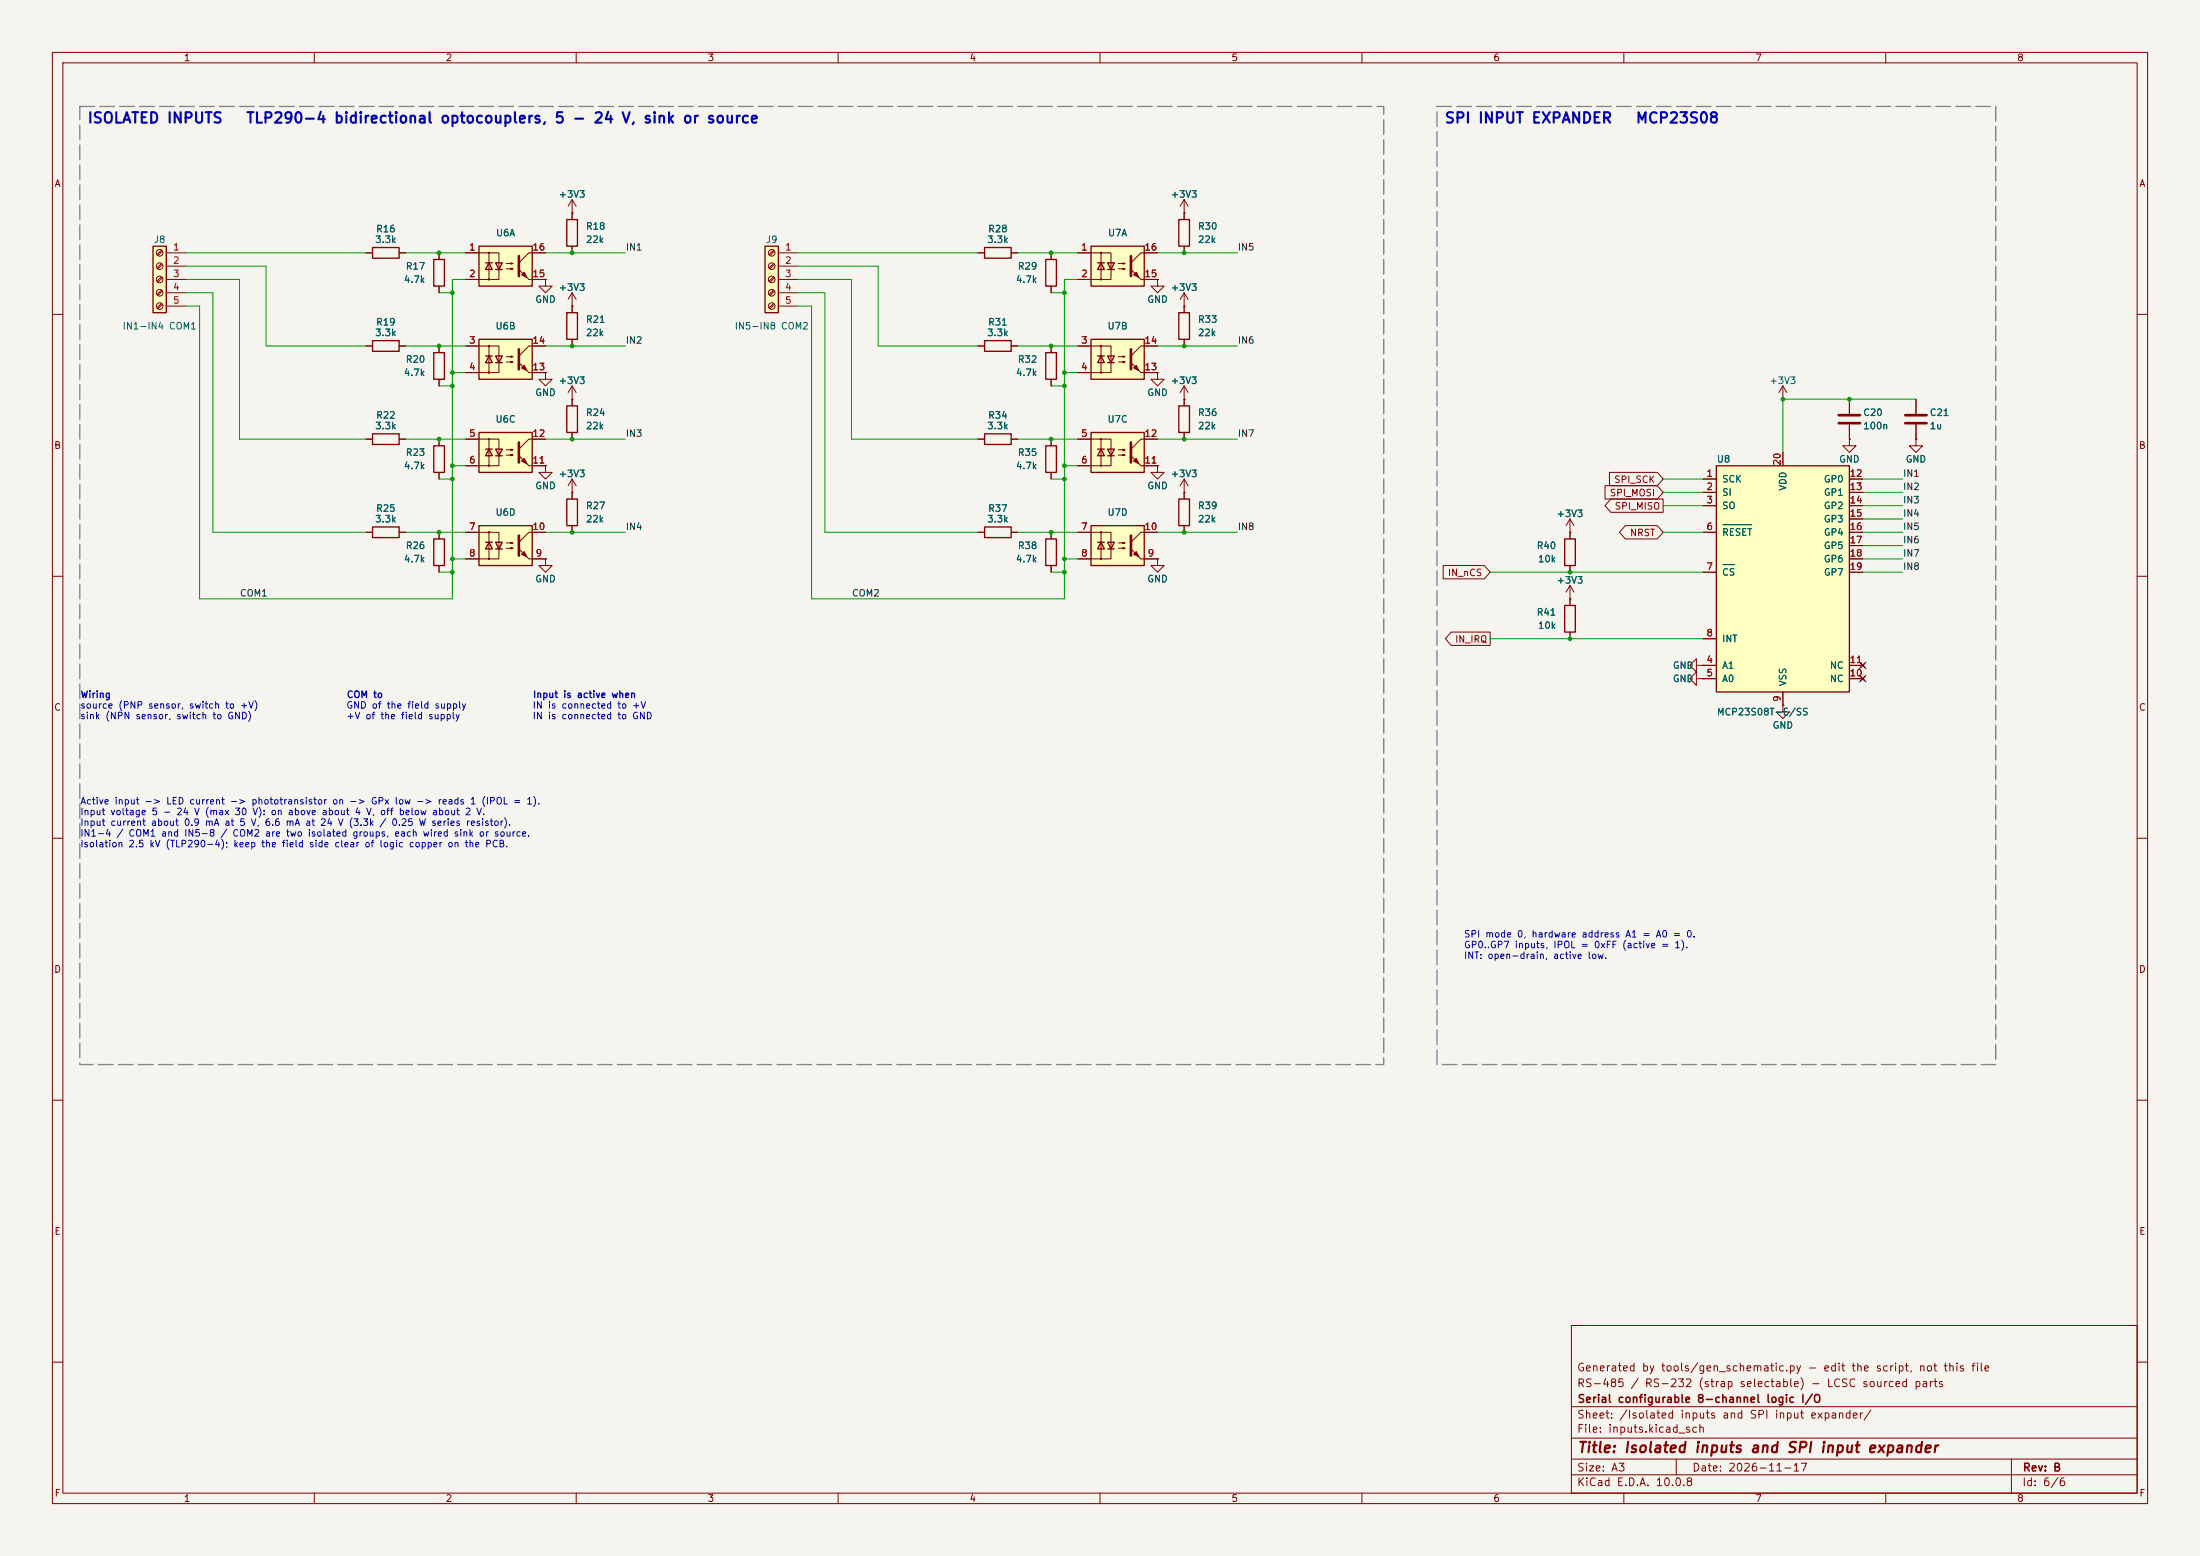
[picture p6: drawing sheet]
<svg xmlns="http://www.w3.org/2000/svg" width="420mm" height="297mm" viewBox="0 0 420 297" stroke-linecap="round" stroke-linejoin="round" font-family="sans-serif">
<path d="M0 0h420v297h-420z" fill="#f5f4ef" stroke="#f5f4ef" stroke-width=".19"/>
<g fill="none" stroke="#840000" stroke-width=".19">
<path d="M10 10h400v277h-400zM12 12h396v273h-396zM60 10v2M110 10v2M160 10v2M210 10v2M260 10v2M310 10v2M360 10v2M10 60h2M408 60h2M10 110h2"/>
<path d="M408 110h2M10 160h2M408 160h2M10 210h2M408 210h2M300 253h108v32h-108zM10 260h2M300 278.5h108M300 274.5h108M300 268.5h108M320 278.5v3M384 278.5v6.5"/>
<path d="M408 260h2M60 285v2M110 285v2M160 285v2M210 285v2M260 285v2M300 281.5h108M310 285v2M360 285v2"/>
</g>
<path d="M146 47h2.6v12.7h-2.6z" fill="#ffffc2"/>
<path d="M146 47h2.6v12.7h-2.6zM82.8 67.3h2v5.1h-2zM108.2 77.5h2v5.1h-2zM199.6 67.3h2.1v5.1h-2.1zM199.6 102.9h2.1v5.1h-2.1z" fill="none" stroke="#840000" stroke-width=".25"/>
<g fill="none" stroke="#840000" stroke-width=".19">
<path d="M147.7 47.8l-.9 .8M147.7 50.3l-.9 .8M147.7 52.8l-.9 .9M147.7 55.4l-.9 .8M147.7 57.9l-.9 .9M147.9 47.9l-.9 .9M147.9 50.5l-.9 .8M147.9 53l-.9 .8M147.9 55.5l-.9 .9M147.9 58.1l-.9 .8M148.6 48.3h3.8M148.6 50.8h3.8"/>
<path d="M148.6 53.3h3.8M148.6 55.9h3.8M148.6 58.4h3.8M83.8 66v1.3M83.8 72.4v1.3M109.2 76.2h.1M109.2 73.7l-.7 1.2M109.2 73.7l.8 1.2M109.2 73.7v3.8M200.7 66v1.3M200.7 72.4v1.3M109.2 94h.1"/>
<path d="M109.2 82.6v1.2M109.2 91.4v2.6M109.2 91.4l-.7 1.3M109.2 91.4l.8 1.3M200.7 101.6v1.3M200.7 108v1.2"/>
<circle cx="147.3" cy="48.3" r=".63"/>
<circle cx="147.3" cy="53.3" r=".63"/>
<circle cx="147.3" cy="50.8" r=".63"/>
<circle cx="147.3" cy="55.9" r=".63"/>
<circle cx="147.3" cy="58.4" r=".63"/>
</g>
<path d="M91.4 64.8h10.2v7.6h-10.2z" fill="#ffffc2"/>
<path d="M91.4 64.8h10.2v7.6h-10.2zM92.7 67.9h1.3M93.3 67.9l.7 1.3h-1.3zM94.6 67.9h1.3l-.7 1.3zM94.6 69.2h1.3" fill="none" stroke="#840000" stroke-width=".25"/>
<g fill="none" stroke="#840000" stroke-width=".19">
<path d="M88.9 66h6.3v5.1h-6.3M93.3 66v5.1M96.6 68.1h1.3l-.4 .1v-.3l.4 .2M96.6 69.1h1.3l-.4 .1v-.2l.4 .1M101 71.1h3.1M104.1 66h-3.1l-1.9 1.9"/>
<circle cx="93.3" cy="66" r=".13"/>
<circle cx="93.3" cy="71.1" r=".13"/>
</g>
<path d="M99.1 66.7v3.8" fill="none" stroke="#840000" stroke-width=".51"/>
<g fill="#840000" stroke="#840000" stroke-width=".19">
<path d="M100.1 69.7l.5 1-1-.5z"/>
<path d="M99.1 69.2l1.9 1.9z"/>
</g>
<path d="M91.4 82.6h10.2v7.6h-10.2z" fill="#ffffc2"/>
<path d="M71.1 47.2h5.1v2.1h-5.1zM82.8 49.5h2v5.1h-2zM91.4 82.6h10.2v7.6h-10.2zM92.7 85.7h1.3M93.3 85.7l.7 1.3h-1.3zM94.6 85.7h1.3l-.7 1.3zM94.6 87h1.3" fill="none" stroke="#840000" stroke-width=".25"/>
<g fill="none" stroke="#840000" stroke-width=".19">
<path d="M226.1 38.1l-.8 1.3M226.1 38.1l.7 1.3M226.1 38.1v2.5M69.8 48.3h1.3M76.2 48.3h1.3M83.8 48.3v1.2M83.8 54.6v1.3M226.1 40.6h.1M88.9 83.8h6.3v5.1h-6.3M93.3 83.8v5.1M96.6 85.9h1.3l-.4 .1v-.3l.4 .2M96.6 86.9h1.3l-.4 .1v-.3l.4 .2"/>
<path d="M101 88.9h3.1M104.1 83.8h-3.1l-1.9 1.9"/>
<circle cx="93.3" cy="83.8" r=".13"/>
<circle cx="93.3" cy="88.9" r=".13"/>
</g>
<path d="M99.1 84.5v3.8" fill="none" stroke="#840000" stroke-width=".51"/>
<g fill="#840000" stroke="#840000" stroke-width=".19">
<path d="M100.1 87.5l.5 1-1-.5z"/>
<path d="M99.1 87l1.9 1.9z"/>
</g>
<path d="M91.4 47h10.2v7.6h-10.2z" fill="#ffffc2"/>
<path d="M91.4 47h10.2v7.6h-10.2zM92.7 50.2h1.3M93.3 50.2l.7 1.2h-1.3zM94.6 50.2h1.3l-.7 1.2zM94.6 51.4h1.3M71.1 65h5.1v2.1h-5.1z" fill="none" stroke="#840000" stroke-width=".25"/>
<g fill="none" stroke="#840000" stroke-width=".19">
<path d="M88.9 48.3h6.3v5h-6.3M93.3 48.3v5M96.6 50.3h1.3l-.4 .1v-.2l.4 .1M96.6 51.3h1.3l-.4 .1v-.2l.4 .1M101 53.3h3.1M104.1 53.3v1.3h1.3l-1.3 1.3-1.2-1.3h1.2M104.1 53.3h.1M104.1 48.3h-3.1l-1.9 1.9M69.8 66h1.3M76.2 66h1.3"/>
<circle cx="93.3" cy="48.3" r=".13"/>
<circle cx="93.3" cy="53.3" r=".13"/>
</g>
<path d="M99.1 48.9v3.8" fill="none" stroke="#840000" stroke-width=".51"/>
<g fill="#840000" stroke="#840000" stroke-width=".19">
<path d="M100.1 51.9l.5 1.1-1-.5z"/>
<path d="M99.1 51.4l1.9 1.9z"/>
</g>
<path d="M29.2 47h2.5v12.7h-2.5z" fill="#ffffc2"/>
<path d="M29.2 47h2.5v12.7h-2.5zM108.2 59.7h2v5.1h-2zM108.2 41.9h2v5.1h-2zM199.6 49.5h2.1v5.1h-2.1zM108.2 95.3h2v5h-2zM188 100.6h5v2h-5z" fill="none" stroke="#840000" stroke-width=".25"/>
<g fill="none" stroke="#840000" stroke-width=".19">
<path d="M109.2 38.1v3.8M109.2 38.1l-.7 1.3M109.2 38.1l.8 1.3M30.8 47.8l-.8 .8M30.8 50.3l-.8 .8M30.8 52.8l-.8 .9M30.8 55.4l-.8 .8M30.8 57.9l-.8 .9M31 47.9l-.9 .9M31 50.5l-.9 .8M31 53l-.9 .8M31 55.5l-.9 .9"/>
<path d="M31 58.1l-.9 .8M31.7 48.3h3.9M31.7 50.8h3.9M31.7 53.3h3.9M31.7 55.9h3.9M31.7 58.4h3.9M109.2 58.4h.1M109.2 40.6h.1M109.2 55.9l-.7 1.3M109.2 55.9l.8 1.3M109.2 47v1.3M109.2 55.9v3.8"/>
<path d="M200.7 48.3v1.2M200.7 54.6v1.3M109.2 64.8v1.2M109.2 94v1.3M109.2 100.3v1.3M186.7 101.6h1.3M193 101.6h1.3M221 106.7v1.3h1.2l-1.2 1.2-1.3-1.2h1.3M221 106.7h.1"/>
<circle cx="30.5" cy="50.8" r=".63"/>
<circle cx="30.5" cy="55.9" r=".63"/>
<circle cx="30.5" cy="58.4" r=".63"/>
<circle cx="30.5" cy="53.3" r=".63"/>
<circle cx="30.5" cy="48.3" r=".63"/>
</g>
<path d="M91.4 100.3h10.2v7.7h-10.2z" fill="#ffffc2"/>
<path d="M71.1 82.8h5.1v2h-5.1zM82.8 85.1h2v5.1h-2zM225 95.3h2.1v5h-2.1zM71.1 100.6h5.1v2h-5.1zM82.8 102.9h2v5.1h-2zM91.4 100.3h10.2v7.7h-10.2zM92.7 103.5h1.3M93.3 103.5l.7 1.3h-1.3zM94.6 103.5h1.3l-.7 1.3zM94.6 104.8h1.3" fill="none" stroke="#840000" stroke-width=".25"/>
<g fill="none" stroke="#840000" stroke-width=".19">
<path d="M104.1 71.1v1.3h1.3l-1.3 1.3-1.2-1.3h1.2M104.1 71.1h.1M340.4 76.2h.1M340.4 73.7l-.8 1.2M340.4 73.7l.7 1.2M340.4 73.7v2.5M365.8 76.2v2.8M69.8 83.8h1.3M76.2 83.8h1.3M83.8 83.8v1.3M83.8 90.2v1.2M104.1 88.9v1.3h1.3l-1.3 1.2-1.2-1.2h1.2"/>
<path d="M104.1 88.9h.1M226.1 94v1.3M365.8 83.8v1.3h1.2l-1.2 1.3-1.3-1.3h1.3M365.8 83.8h.1M365.8 81v2.8M69.8 101.6h1.3M76.2 101.6h1.3M83.8 101.6v1.3M83.8 108v1.2M88.9 101.6h6.3v5.1h-6.3M93.3 101.6v5.1M96.6 103.6h1.3l-.4 .2v-.3l.4 .1"/>
<path d="M96.6 104.6h1.3l-.4 .2v-.3l.4 .1M101 106.7h3.1M104.1 106.7v1.3h1.3l-1.3 1.2-1.2-1.2h1.2M104.1 106.7h.1M104.1 101.6h-3.1l-1.9 1.9M226.1 100.3v1.3"/>
<circle cx="93.3" cy="106.7" r=".13"/>
<circle cx="93.3" cy="101.6" r=".13"/>
</g>
<path d="M363.7 79.2h4.1M363.7 80.8h4.1M99.1 102.2v3.8" fill="none" stroke="#840000" stroke-width=".51"/>
<g fill="#840000" stroke="#840000" stroke-width=".19">
<path d="M99.6 105.8l.5-.5 .5 1z"/>
<path d="M99.1 104.8l1.9 1.9z"/>
</g>
<path d="M327.7 88.9h25.4v43.2h-25.4z" fill="#ffffc2"/>
<path d="M225 41.9h2.1v5.1h-2.1zM327.7 88.9h25.4v43.2h-25.4zM298.7 115.6h2v5.1h-2zM298.7 102.9h2v5.1h-2z" fill="none" stroke="#840000" stroke-width=".25"/>
<g fill="none" stroke="#840000" stroke-width=".19">
<path d="M226.1 40.6v1.3M226.1 47v1.3M299.7 99.1l-.7 1.2M299.7 99.1l.8 1.2M299.7 99.1v3.8M325.1 91.4h2.6M325.1 94h2.6M325.1 96.5h2.6M340.4 86.4v2.5M353.1 91.4h2.5M353.1 94h2.5M353.1 96.5h2.5"/>
<path d="M353.1 99.1h2.5M299.7 101.6h.1M299.7 114.3h.1M299.7 108v1.2M299.7 111.8v3.8M299.7 111.8l-.7 1.2M299.7 111.8l.8 1.2M325.1 101.6h2.6M325.1 109.2h2.6M353.1 101.6h2.5M353.1 109.2h2.5M353.1 104.1h2.5"/>
<path d="M353.1 106.7h2.5M299.7 120.7v1.2M323.8 129.5v-1.2l-1.2 1.2 1.2 1.3v-1.3h1.3M325.1 129.5h.1M325.1 127h2.6M325.1 129.5h2.6M325.1 121.9h2.6M340.4 134.6v1.3h1.2l-1.2 1.3-1.3-1.3h1.3M340.4 134.6h.1M340.4 132.1v2.5M353.1 127h2.5M353.1 129.5h2.5"/>
<path d="M355.2 129.2l.8 .7M355.2 126.6l.8 .8M356 129.2l-.8 .7M356 126.6l-.8 .8"/>
</g>
<path d="M328.9 100.2h5.5M328.9 107.8h2.2" fill="none" stroke="#006464" stroke-width=".19"/>
<path d="M208.3 47h10.1v7.6h-10.1z" fill="#ffffc2"/>
<path d="M208.3 47h10.1v7.6h-10.1zM209.5 50.2h1.3M210.2 50.2l.6 1.2h-1.3zM211.5 50.2h1.2l-.6 1.2zM211.5 51.4h1.2M225 77.5h2.1v5.1h-2.1zM188 82.8h5v2h-5z" fill="none" stroke="#840000" stroke-width=".25"/>
<g fill="none" stroke="#840000" stroke-width=".19">
<path d="M205.7 48.3h6.4v5h-6.4M210.2 48.3v5M213.5 50.3h1.3l-.4 .1v-.2l.4 .1M213.5 51.3h1.3l-.4 .1v-.2l.4 .1M217.8 53.3h3.2M221 48.3h-3.2l-1.9 1.9M221 71.1v1.3h1.2l-1.2 1.3-1.3-1.3h1.3M221 71.1h.1M226.1 76.2h.1M226.1 73.7l-.8 1.2M226.1 73.7l.7 1.2M226.1 73.7v3.8"/>
<path d="M186.7 83.8h1.3M193 83.8h1.3M226.1 94h.1M226.1 82.6v1.2M226.1 91.4v2.6M226.1 91.4l-.8 1.3M226.1 91.4l.7 1.3"/>
<circle cx="210.2" cy="48.3" r=".13"/>
<circle cx="210.2" cy="53.3" r=".13"/>
</g>
<path d="M215.9 48.9v3.8" fill="none" stroke="#840000" stroke-width=".51"/>
<g fill="#840000" stroke="#840000" stroke-width=".19">
<path d="M216.4 52.5l.5-.6 .5 1.1z"/>
<path d="M215.9 51.4l1.9 1.9z"/>
</g>
<path d="M208.3 100.3h10.1v7.7h-10.1z" fill="#ffffc2"/>
<path d="M225 59.7h2.1v5.1h-2.1zM208.3 100.3h10.1v7.7h-10.1zM209.5 103.5h1.3M210.2 103.5l.6 1.3h-1.3zM211.5 103.5h1.2l-.6 1.3zM211.5 104.8h1.2" fill="none" stroke="#840000" stroke-width=".25"/>
<g fill="none" stroke="#840000" stroke-width=".19">
<path d="M221 53.3v1.3h1.2l-1.2 1.3-1.3-1.3h1.3M221 53.3h.1M226.1 58.4h.1M226.1 55.9l-.8 1.3M226.1 55.9l.7 1.3M226.1 55.9v3.8M226.1 64.8v1.2M221 88.9v1.3h1.2l-1.2 1.2-1.3-1.2h1.3M221 88.9h.1M205.7 101.6h6.4v5.1h-6.4M210.2 101.6v5.1M213.5 103.6h1.3l-.4 .2v-.3l.4 .1"/>
<path d="M213.5 104.6h1.3l-.4 .2v-.3l.4 .1M217.8 106.7h3.2M221 101.6h-3.2l-1.9 1.9"/>
<circle cx="210.2" cy="106.7" r=".13"/>
<circle cx="210.2" cy="101.6" r=".13"/>
</g>
<path d="M215.9 102.2v3.8" fill="none" stroke="#840000" stroke-width=".51"/>
<g fill="#840000" stroke="#840000" stroke-width=".19">
<path d="M216.4 105.8l.5-.5 .5 1z"/>
<path d="M215.9 104.8l1.9 1.9z"/>
</g>
<path d="M208.3 64.8h10.1v7.6h-10.1z" fill="#ffffc2"/>
<path d="M208.3 64.8h10.1v7.6h-10.1zM209.5 67.9h1.3M210.2 67.9l.6 1.3h-1.3zM211.5 67.9h1.2l-.6 1.3zM211.5 69.2h1.2" fill="none" stroke="#840000" stroke-width=".25"/>
<g fill="none" stroke="#840000" stroke-width=".19">
<path d="M205.7 66h6.4v5.1h-6.4M210.2 66v5.1M213.5 68.1h1.3l-.4 .1v-.3l.4 .2M213.5 69.1h1.3l-.4 .1v-.2l.4 .1M217.8 71.1h3.2M221 66h-3.2l-1.9 1.9"/>
<circle cx="210.2" cy="66" r=".13"/>
<circle cx="210.2" cy="71.1" r=".13"/>
</g>
<path d="M215.9 66.7v3.8" fill="none" stroke="#840000" stroke-width=".51"/>
<g fill="#840000" stroke="#840000" stroke-width=".19">
<path d="M216.4 70.2l.5-.5 .5 1z"/>
<path d="M215.9 69.2l1.9 1.9z"/>
</g>
<path d="M208.3 82.6h10.1v7.6h-10.1z" fill="#ffffc2"/>
<path d="M188 47.2h5v2.1h-5zM188 65h5v2.1h-5zM199.6 85.1h2.1v5.1h-2.1zM208.3 82.6h10.1v7.6h-10.1zM209.5 85.7h1.3M210.2 85.7l.6 1.3h-1.3zM211.5 85.7h1.2l-.6 1.3zM211.5 87h1.2" fill="none" stroke="#840000" stroke-width=".25"/>
<g fill="none" stroke="#840000" stroke-width=".19">
<path d="M69.8 48.3h1.3M76.2 48.3h1.3M83.8 48.3v1.2M83.8 54.6v1.3M88.9 48.3h2.5M88.9 53.3h2.5M101.6 48.3h2.5M101.6 53.3h2.5M104.1 53.3h.1M109.2 40.6h.1M109.2 58.4h.1M109.2 40.6v1.3"/>
<path d="M109.2 47v1.3M109.2 58.4v1.3M186.7 48.3h1.3M193 48.3h1.3M200.7 48.3v1.2M200.7 54.6v1.3M205.7 48.3h2.6M205.7 53.3h2.6M218.4 48.3h2.6M218.4 53.3h2.6M221 53.3h.1M226.1 40.6h.1"/>
<path d="M226.1 58.4h.1M226.1 40.6v1.3M226.1 47v1.3M226.1 58.4v1.3M69.8 66h1.3M76.2 66h1.3M83.8 66v1.3M83.8 72.4v1.3M88.9 66h2.5M88.9 71.1h2.5M101.6 66h2.5M101.6 71.1h2.5"/>
<path d="M104.1 71.1h.1M109.2 76.2h.1M109.2 64.8v1.2M109.2 76.2v1.3M186.7 66h1.3M193 66h1.3M200.7 66v1.3M200.7 72.4v1.3M205.7 66h2.6M205.7 71.1h2.6M218.4 66h2.6M218.4 71.1h2.6"/>
<path d="M221 71.1h.1M226.1 76.2h.1M226.1 64.8v1.2M226.1 76.2v1.3M353.1 76.2v2.8M365.8 76.2v2.8M69.8 83.8h1.3M76.2 83.8h1.3M83.8 83.8v1.3M83.8 90.2v1.2M88.9 83.8h2.5M88.9 88.9h2.5"/>
<path d="M101.6 83.8h2.5M101.6 88.9h2.5M104.1 88.9h.1M109.2 94h.1M109.2 82.6v1.2M109.2 94v1.3M186.7 83.8h1.3M193 83.8h1.3M200.7 83.8v1.3M200.7 90.2v1.2M205.7 83.8h6.4v5.1h-6.4M210.2 83.8v5.1"/>
<path d="M213.5 85.9h1.3l-.4 .1v-.3l.4 .2M213.5 86.9h1.3l-.4 .1v-.3l.4 .2M217.8 88.9h3.2M221 88.9h.1M221 83.8h-3.2l-1.9 1.9M226.1 94h.1M226.1 82.6v1.2M226.1 94v1.3M306.4 92.7h10l1.1 1.3-1.1 1.3h-10zM307.3 90.2h9.1l1.1 1.2-1.1 1.3h-9.1zM307.5 95.2h10v2.6h-10l-1.1-1.3zM325.1 91.4h2.6"/>
<path d="M325.1 94h2.6M325.1 96.5h2.6M340.4 86.4v2.5M353.1 83.8v1.3h1.2l-1.2 1.3-1.3-1.3h1.3M353.1 83.8h.1M353.1 81v2.8M353.1 91.4h2.5M353.1 94h2.5M353.1 96.5h2.5M353.1 99.1h2.5M365.8 83.8h.1M365.8 81v2.8"/>
<path d="M69.8 101.6h1.3M76.2 101.6h1.3M83.8 101.6v1.3M83.8 108v1.2M88.9 101.6h2.5M88.9 106.7h2.5M101.6 101.6h2.5M101.6 106.7h2.5M104.1 106.7h.1M109.2 100.3v1.3M186.7 101.6h1.3M193 101.6h1.3"/>
<path d="M200.7 101.6v1.3M200.7 108v1.2M205.7 101.6h2.6M205.7 106.7h2.6M218.4 101.6h2.6M218.4 106.7h2.6M221 106.7h.1M226.1 100.3v1.3M275.5 107.9h7.9l1.1 1.3-1.1 1.3h-7.9zM299.7 114.3h.1M299.7 101.6h.1M299.7 101.6v1.3"/>
<path d="M299.7 108v1.2M299.7 114.3v1.3M310.3 100.3h6.1l1.1 1.3-1.1 1.3h-6.1l-1.1-1.3zM325.1 101.6h2.6M325.1 109.2h2.6M353.1 101.6h2.5M353.1 106.7h2.5M353.1 109.2h2.5M353.1 104.1h2.5M277 120.6h7.5v2.6h-7.5l-1.1-1.3zM299.7 120.7v1.2M323.8 127v-1.3l-1.2 1.3 1.2 1.3v-1.3h1.3"/>
<path d="M325.1 127h.1M325.1 129.5h.1M325.1 127h2.6M325.1 129.5h2.6M325.1 121.9h2.6M340.4 134.6h.1M340.4 132.1v2.5M353.1 127h2.5M353.1 129.5h2.5M355.2 129.2l.8 .7M355.2 126.6l.8 .8M356 129.2l-.8 .7"/>
<path d="M356 126.6l-.8 .8"/>
<circle cx="210.2" cy="83.8" r=".13"/>
<circle cx="210.2" cy="88.9" r=".13"/>
</g>
<path d="M351 79.2h4.1M215.9 84.5v3.8M351 80.8h4.1" fill="none" stroke="#840000" stroke-width=".51"/>
<g fill="#840000" stroke="#840000" stroke-width=".19">
<path d="M216.4 88l.5-.5 .5 1z"/>
<path d="M215.9 87l1.9 1.9z"/>
</g>
<g fill="none" stroke="#009600" stroke-width=".19">
<path d="M35.6 55.9h5v45.7h29.2M35.6 50.8h15.2v15.2h19M35.6 48.3h34.2M35.6 53.3h10.1v30.5h24.1M77.5 48.3h11.4M83.8 55.9h2.6M88.9 53.3h-2.5v61h-48.3v-55.9h-2.5M104.1 48.3h15.3M152.4 55.9h5.1v45.7h29.2M152.4 50.8h15.2v15.2h19.1M152.4 48.3h34.3M152.4 53.3h10.2v30.5h24.1"/>
<path d="M194.3 48.3h11.4M200.7 55.9h2.5M205.7 53.3h-2.5v61h-48.3v-55.9h-2.5M221 48.3h15.2M77.5 66h11.4M83.8 73.7h2.6M86.4 71.1h2.5M104.1 66h15.3M194.3 66h11.4M200.7 73.7h2.5M203.2 71.1h2.5M221 66h15.2"/>
<path d="M365.8 76.2h-25.4v10.2M77.5 83.8h11.4M83.8 91.4h2.6M86.4 88.9h2.5M104.1 83.8h15.3M194.3 83.8h11.4M200.7 91.4h2.5M203.2 88.9h2.5M221 83.8h15.2M317.5 91.4h7.6M317.5 94h7.6M317.5 96.5h7.6"/>
<path d="M355.6 99.1h7.6M355.6 91.4h7.6M355.6 94h7.6M355.6 96.5h7.6M77.5 101.6h11.4M83.8 109.2h2.6M86.4 106.7h2.5M104.1 101.6h15.3M194.3 101.6h11.4M200.7 109.2h2.5M203.2 106.7h2.5M221 101.6h15.2"/>
<path d="M284.5 109.2h40.6M317.5 101.6h7.6M355.6 101.6h7.6M355.6 109.2h7.6M355.6 104.1h7.6M355.6 106.7h7.6M284.5 121.9h40.6"/>
</g>
<path d="M355 128.9l1.2 1.2M355 126.4l1.2 1.2M356.2 128.9l-1.2 1.2M356.2 126.4l-1.2 1.2" fill="none" stroke="#000084" stroke-width=".19"/>
<path d="M15.2 20.3h249v182.9h-249zM274.3 20.3h106.7v182.9h-106.7z" fill="none" stroke="#848484" stroke-width=".25" stroke-dasharray="2.8 1"/>
<path d="M328.9 100.2h5.5M328.9 107.8h2.2" fill="none" stroke="#006464" stroke-width=".19"/>
<g fill="#009600">
<circle cx="86.4" cy="55.9" r=".46"/>
<circle cx="109.2" cy="48.3" r=".46"/>
<circle cx="83.8" cy="48.3" r=".46"/>
<circle cx="83.8" cy="66" r=".46"/>
<circle cx="86.4" cy="71.1" r=".46"/>
<circle cx="83.8" cy="83.8" r=".46"/>
<circle cx="86.4" cy="88.9" r=".46"/>
<circle cx="109.2" cy="83.8" r=".46"/>
<circle cx="109.2" cy="101.6" r=".46"/>
<circle cx="86.4" cy="73.7" r=".46"/>
<circle cx="83.8" cy="101.6" r=".46"/>
<circle cx="86.4" cy="91.4" r=".46"/>
<circle cx="86.4" cy="106.7" r=".46"/>
<circle cx="86.4" cy="109.2" r=".46"/>
<circle cx="109.2" cy="66" r=".46"/>
<circle cx="200.7" cy="66" r=".46"/>
<circle cx="200.7" cy="83.8" r=".46"/>
<circle cx="203.2" cy="71.1" r=".46"/>
<circle cx="203.2" cy="73.7" r=".46"/>
<circle cx="200.7" cy="101.6" r=".46"/>
<circle cx="203.2" cy="106.7" r=".46"/>
<circle cx="203.2" cy="109.2" r=".46"/>
<circle cx="340.4" cy="76.2" r=".46"/>
<circle cx="353.1" cy="76.2" r=".46"/>
<circle cx="203.2" cy="88.9" r=".46"/>
<circle cx="203.2" cy="91.4" r=".46"/>
<circle cx="203.2" cy="55.9" r=".46"/>
<circle cx="200.7" cy="48.3" r=".46"/>
<circle cx="226.1" cy="101.6" r=".46"/>
<circle cx="299.7" cy="109.2" r=".46"/>
<circle cx="226.1" cy="66" r=".46"/>
<circle cx="226.1" cy="83.8" r=".46"/>
<circle cx="226.1" cy="48.3" r=".46"/>
<circle cx="299.7" cy="121.9" r=".46"/>
</g>
<g font-size="2" fill="#0000c2">
<text x="16.6" y="24">ISOLATED INPUTS</text>
<text x="46.9" y="24">TLP290-4 bidirectional optocouplers, 5 - 24 V, sink or source</text>
<text x="275.7" y="24">SPI INPUT EXPANDER</text>
<text x="312.1" y="24">MCP23S08</text>
</g>
<text font-size="2" fill="#840000" x="301" y="277.8">Title: Isolated inputs and SPI input expander</text>
<g font-size="1.5" fill="#840000">
<text x="300.9" y="262.1">Generated by tools/gen_schematic.py - edit the script, not this file</text>
<text x="300.9" y="265.1">RS-485 / RS-232 (strap selectable) - LCSC sourced parts</text>
<text x="301" y="268.1">Serial configurable 8-channel logic I/O</text>
<text x="300.9" y="273.8">File: inputs.kicad_sch</text>
<text x="300.9" y="271.1">Sheet: /Isolated inputs and SPI input expander/</text>
<text x="300.9" y="281.2">Size: A3</text>
<text x="322.9" y="281.2">Date: 2026-11-17</text>
<text x="386" y="281.2">Rev: B</text>
<text x="300.9" y="284">KiCad E.D.A. 10.0.8</text>
<text x="385.9" y="284">Id: 6/6</text>
</g>
<g font-size="1.3" fill="#840000">
<text x="35" y="12">1</text>
<text x="85" y="12">2</text>
<text x="135" y="12">3</text>
<text x="185" y="12">4</text>
<text x="235" y="12">5</text>
<text x="285" y="12">6</text>
<text x="335" y="12">7</text>
<text x="385" y="12">8</text>
<text x="10.3" y="36">A</text>
<text x="408.3" y="36">A</text>
<text x="10.2" y="86">B</text>
<text x="408.2" y="86">B</text>
<text x="307.2" y="95">SPI_MOSI</text>
<text x="308" y="92.5">SPI_SCK</text>
<text x="308.1" y="97.6">SPI_MISO</text>
<text x="311.1" y="102.7">NRST</text>
<text x="276.3" y="110.3">IN_nCS</text>
<text x="277.7" y="123">IN_IRQ</text>
<text x="10.2" y="136">C</text>
<text x="408.2" y="136">C</text>
<text x="10.2" y="186">D</text>
<text x="408.2" y="186">D</text>
<text x="10.3" y="236">E</text>
<text x="408.3" y="236">E</text>
<text x="10.3" y="286">F</text>
<text x="35" y="287">1</text>
<text x="85" y="287">2</text>
<text x="135" y="287">3</text>
<text x="185" y="287">4</text>
<text x="235" y="287">5</text>
<text x="285" y="287">6</text>
<text x="335" y="287">7</text>
<text x="385" y="287">8</text>
<text x="408.3" y="286">F</text>
</g>
<g font-size="1.3" fill="#006464">
<text x="106.6" y="38">+3V3</text>
<text x="223.4" y="38">+3V3</text>
<text x="29.3" y="46.7">J8</text>
<text x="71.5" y="46.7">3.3k</text>
<text x="71.7" y="44.7">R16</text>
<text x="94.6" y="45.4">U6A</text>
<text x="111.7" y="44.1">R18</text>
<text x="111.7" y="46.7">22k</text>
<text x="146.1" y="46.7">J9</text>
<text x="188.3" y="46.7">3.3k</text>
<text x="188.5" y="44.7">R28</text>
<text x="211.4" y="45.4">U7A</text>
<text x="228.6" y="44.1">R30</text>
<text x="228.6" y="46.7">22k</text>
<text x="77.4" y="51.8">R17</text>
<text x="194.2" y="51.8">R29</text>
<text x="77" y="54.3">4.7k</text>
<text x="102.1" y="58.1">GND</text>
<text x="106.6" y="55.8">+3V3</text>
<text x="193.8" y="54.3">4.7k</text>
<text x="218.9" y="58.1">GND</text>
<text x="223.4" y="55.8">+3V3</text>
<text x="23.3" y="63.2">IN1-IN4 COM1</text>
<text x="71.5" y="64.5">3.3k</text>
<text x="71.7" y="62.4">R19</text>
<text x="94.5" y="63.2">U6B</text>
<text x="111.7" y="61.9">R21</text>
<text x="111.7" y="64.5">22k</text>
<text x="140.1" y="63.2">IN5-IN8 COM2</text>
<text x="188.3" y="64.5">3.3k</text>
<text x="188.5" y="62.4">R31</text>
<text x="211.3" y="63.2">U7B</text>
<text x="228.6" y="61.9">R33</text>
<text x="228.6" y="64.5">22k</text>
<text x="77.4" y="69.5">R20</text>
<text x="194.2" y="69.5">R32</text>
<text x="77" y="72.1">4.7k</text>
<text x="102.1" y="75.9">GND</text>
<text x="106.6" y="73.6">+3V3</text>
<text x="193.8" y="72.1">4.7k</text>
<text x="218.9" y="75.9">GND</text>
<text x="223.4" y="73.6">+3V3</text>
<text x="337.7" y="73.6">+3V3</text>
<text x="71.5" y="82.2">3.3k</text>
<text x="71.7" y="80.2">R22</text>
<text x="94.5" y="81">U6C</text>
<text x="111.7" y="79.7">R24</text>
<text x="111.7" y="82.2">22k</text>
<text x="188.3" y="82.2">3.3k</text>
<text x="188.5" y="80.2">R34</text>
<text x="211.3" y="81">U7C</text>
<text x="228.6" y="79.7">R36</text>
<text x="228.6" y="82.2">22k</text>
<text x="355.6" y="79.7">C20</text>
<text x="355.6" y="82.2">100n</text>
<text x="368.3" y="79.7">C21</text>
<text x="368.3" y="82.2">1u</text>
<text x="77" y="89.9">4.7k</text>
<text x="77.4" y="87.3">R23</text>
<text x="193.8" y="89.9">4.7k</text>
<text x="194.2" y="87.3">R35</text>
<text x="327.6" y="88.6">U8</text>
<text x="351" y="88.6">GND</text>
<text x="363.7" y="88.6">GND</text>
<text x="102.1" y="93.7">GND</text>
<text x="106.6" y="91.4">+3V3</text>
<text x="218.9" y="93.7">GND</text>
<text x="223.4" y="91.4">+3V3</text>
<text x="328.6" y="92.4">SCK</text>
<text x="328.6" y="94.9">SI</text>
<text x="341.3" y="93.8" transform="rotate(-90 341.3 93.8)">VDD</text>
<text x="348.1" y="92.4">GP0</text>
<text x="348.1" y="94.9">GP1</text>
<text x="71.5" y="100">3.3k</text>
<text x="71.7" y="98">R25</text>
<text x="94.5" y="98.8">U6D</text>
<text x="111.7" y="97.5">R27</text>
<text x="111.7" y="100">22k</text>
<text x="188.3" y="100">3.3k</text>
<text x="188.5" y="98">R37</text>
<text x="211.3" y="98.8">U7D</text>
<text x="228.6" y="97.5">R39</text>
<text x="228.6" y="100">22k</text>
<text x="297.1" y="99">+3V3</text>
<text x="328.6" y="97.5">SO</text>
<text x="348.1" y="97.5">GP2</text>
<text x="348.1" y="100">GP3</text>
<text x="77" y="107.6">4.7k</text>
<text x="77.4" y="105.1">R26</text>
<text x="193.8" y="107.6">4.7k</text>
<text x="194.2" y="105.1">R38</text>
<text x="293.3" y="105.1">R40</text>
<text x="293.5" y="107.6">10k</text>
<text x="328.6" y="102.6">RESET</text>
<text x="348.1" y="102.6">GP4</text>
<text x="348.1" y="105.1">GP5</text>
<text x="348.1" y="107.6">GP6</text>
<text x="102.1" y="111.5">GND</text>
<text x="218.9" y="111.5">GND</text>
<text x="297.1" y="111.7">+3V3</text>
<text x="328.6" y="110.2">CS</text>
<text x="348.1" y="110.2">GP7</text>
<text x="293.3" y="117.8">R41</text>
<text x="293.5" y="120.3">10k</text>
<text x="328.6" y="122.9">INT</text>
<text x="319.2" y="130.5">GND</text>
<text x="319.2" y="128">GND</text>
<text x="328.6" y="128">A1</text>
<text x="328.6" y="130.5">A0</text>
<text x="341.3" y="131.1" transform="rotate(-90 341.3 131.1)">VSS</text>
<text x="349.2" y="130.5">NC</text>
<text x="349.2" y="128">NC</text>
<text x="327.6" y="136.9">MCP23S08T-E/SS</text>
<text x="338.3" y="139.4">GND</text>
</g>
<g font-size="1.3" fill="#a90000">
<text x="32.9" y="48.1">1</text>
<text x="32.9" y="50.7">2</text>
<text x="32.9" y="53.2">3</text>
<text x="89.4" y="48.1">1</text>
<text x="89.4" y="53.2">2</text>
<text x="101.5" y="53.2">15</text>
<text x="101.5" y="48.1">16</text>
<text x="149.8" y="48.1">1</text>
<text x="149.8" y="50.7">2</text>
<text x="149.8" y="53.2">3</text>
<text x="206.3" y="48.1">1</text>
<text x="206.3" y="53.2">2</text>
<text x="218.4" y="53.2">15</text>
<text x="218.4" y="48.1">16</text>
<text x="32.9" y="55.7">4</text>
<text x="32.9" y="58.3">5</text>
<text x="149.8" y="55.7">4</text>
<text x="149.8" y="58.3">5</text>
<text x="89.4" y="65.9">3</text>
<text x="101.5" y="65.9">14</text>
<text x="206.3" y="65.9">3</text>
<text x="218.4" y="65.9">14</text>
<text x="89.4" y="71">4</text>
<text x="101.5" y="71">13</text>
<text x="206.3" y="71">4</text>
<text x="218.4" y="71">13</text>
<text x="89.4" y="83.7">5</text>
<text x="101.5" y="83.7">12</text>
<text x="206.3" y="83.7">5</text>
<text x="218.4" y="83.7">12</text>
<text x="89.4" y="88.8">6</text>
<text x="101.5" y="88.8">11</text>
<text x="206.3" y="88.8">6</text>
<text x="218.4" y="88.8">11</text>
<text x="340.2" y="89" transform="rotate(-90 340.2 89)">20</text>
<text x="325.7" y="91.3">1</text>
<text x="325.7" y="93.8">2</text>
<text x="353" y="91.3">12</text>
<text x="353" y="93.8">13</text>
<text x="89.4" y="101.5">7</text>
<text x="101.5" y="101.5">10</text>
<text x="206.3" y="101.5">7</text>
<text x="218.4" y="101.5">10</text>
<text x="325.7" y="96.4">3</text>
<text x="325.7" y="101.5">6</text>
<text x="353" y="96.4">14</text>
<text x="353" y="98.9">15</text>
<text x="353" y="101.5">16</text>
<text x="89.4" y="106.5">8</text>
<text x="102.1" y="106.5">9</text>
<text x="206.3" y="106.5">8</text>
<text x="219" y="106.5">9</text>
<text x="353" y="104">17</text>
<text x="353" y="106.5">18</text>
<text x="325.7" y="109.1">7</text>
<text x="353" y="109.1">19</text>
<text x="325.7" y="121.8">8</text>
<text x="325.7" y="126.9">4</text>
<text x="325.7" y="129.4">5</text>
<text x="353" y="129.4">10</text>
<text x="353" y="126.9">11</text>
<text x="340.2" y="134.1" transform="rotate(-90 340.2 134.1)">9</text>
</g>
<g font-size="1.3" fill="#0f0f0f">
<text x="119.4" y="48.1">IN1</text>
<text x="236.2" y="48.1">IN5</text>
<text x="119.4" y="65.9">IN2</text>
<text x="236.2" y="65.9">IN6</text>
<text x="119.4" y="83.7">IN3</text>
<text x="236.2" y="83.7">IN7</text>
<text x="363.2" y="93.9">IN2</text>
<text x="363.2" y="91.3">IN1</text>
<text x="119.4" y="101.5">IN4</text>
<text x="236.2" y="101.5">IN8</text>
<text x="363.2" y="101.5">IN5</text>
<text x="363.2" y="98.9">IN4</text>
<text x="363.2" y="96.4">IN3</text>
<text x="363.2" y="106.6">IN7</text>
<text x="363.2" y="104">IN6</text>
<text x="363.2" y="109.1">IN8</text>
<text x="45.7" y="114.2">COM1</text>
<text x="162.5" y="114.2">COM2</text>
</g>
<g font-size="1.3" fill="#0000c2">
<text x="15.2" y="137.6">sink (NPN sensor, switch to GND)</text>
<text x="15.2" y="135.6">source (PNP sensor, switch to +V)</text>
<text x="15.3" y="133.5">Wiring</text>
<text x="66" y="137.6">+V of the field supply</text>
<text x="66" y="135.6">GND of the field supply</text>
<text x="66.1" y="133.5">COM to</text>
<text x="101.6" y="137.6">IN is connected to GND</text>
<text x="101.6" y="135.6">IN is connected to +V</text>
<text x="101.6" y="133.5">Input is active when</text>
<text x="15.2" y="153.9">Active input -&gt; LED current -&gt; phototransistor on -&gt; GPx low -&gt; reads 1 (IPOL = 1).</text>
<text x="15.2" y="155.9">Input voltage 5 - 24 V (max 30 V): on above about 4 V, off below about 2 V.</text>
<text x="15.2" y="157.9">Input current about 0.9 mA at 5 V, 6.6 mA at 24 V (3.3k / 0.25 W series resistor).</text>
<text x="15.2" y="160">IN1-4 / COM1 and IN5-8 / COM2 are two isolated groups, each wired sink or source.</text>
<text x="15.2" y="162">Isolation 2.5 kV (TLP290-4); keep the field side clear of logic copper on the PCB.</text>
<text x="279.4" y="179.3">SPI mode 0, hardware address A1 = A0 = 0.</text>
<text x="279.4" y="181.3">GP0..GP7 inputs, IPOL = 0xFF (active = 1).</text>
<text x="279.4" y="183.3">INT: open-drain, active low.</text>
</g>
</svg>
